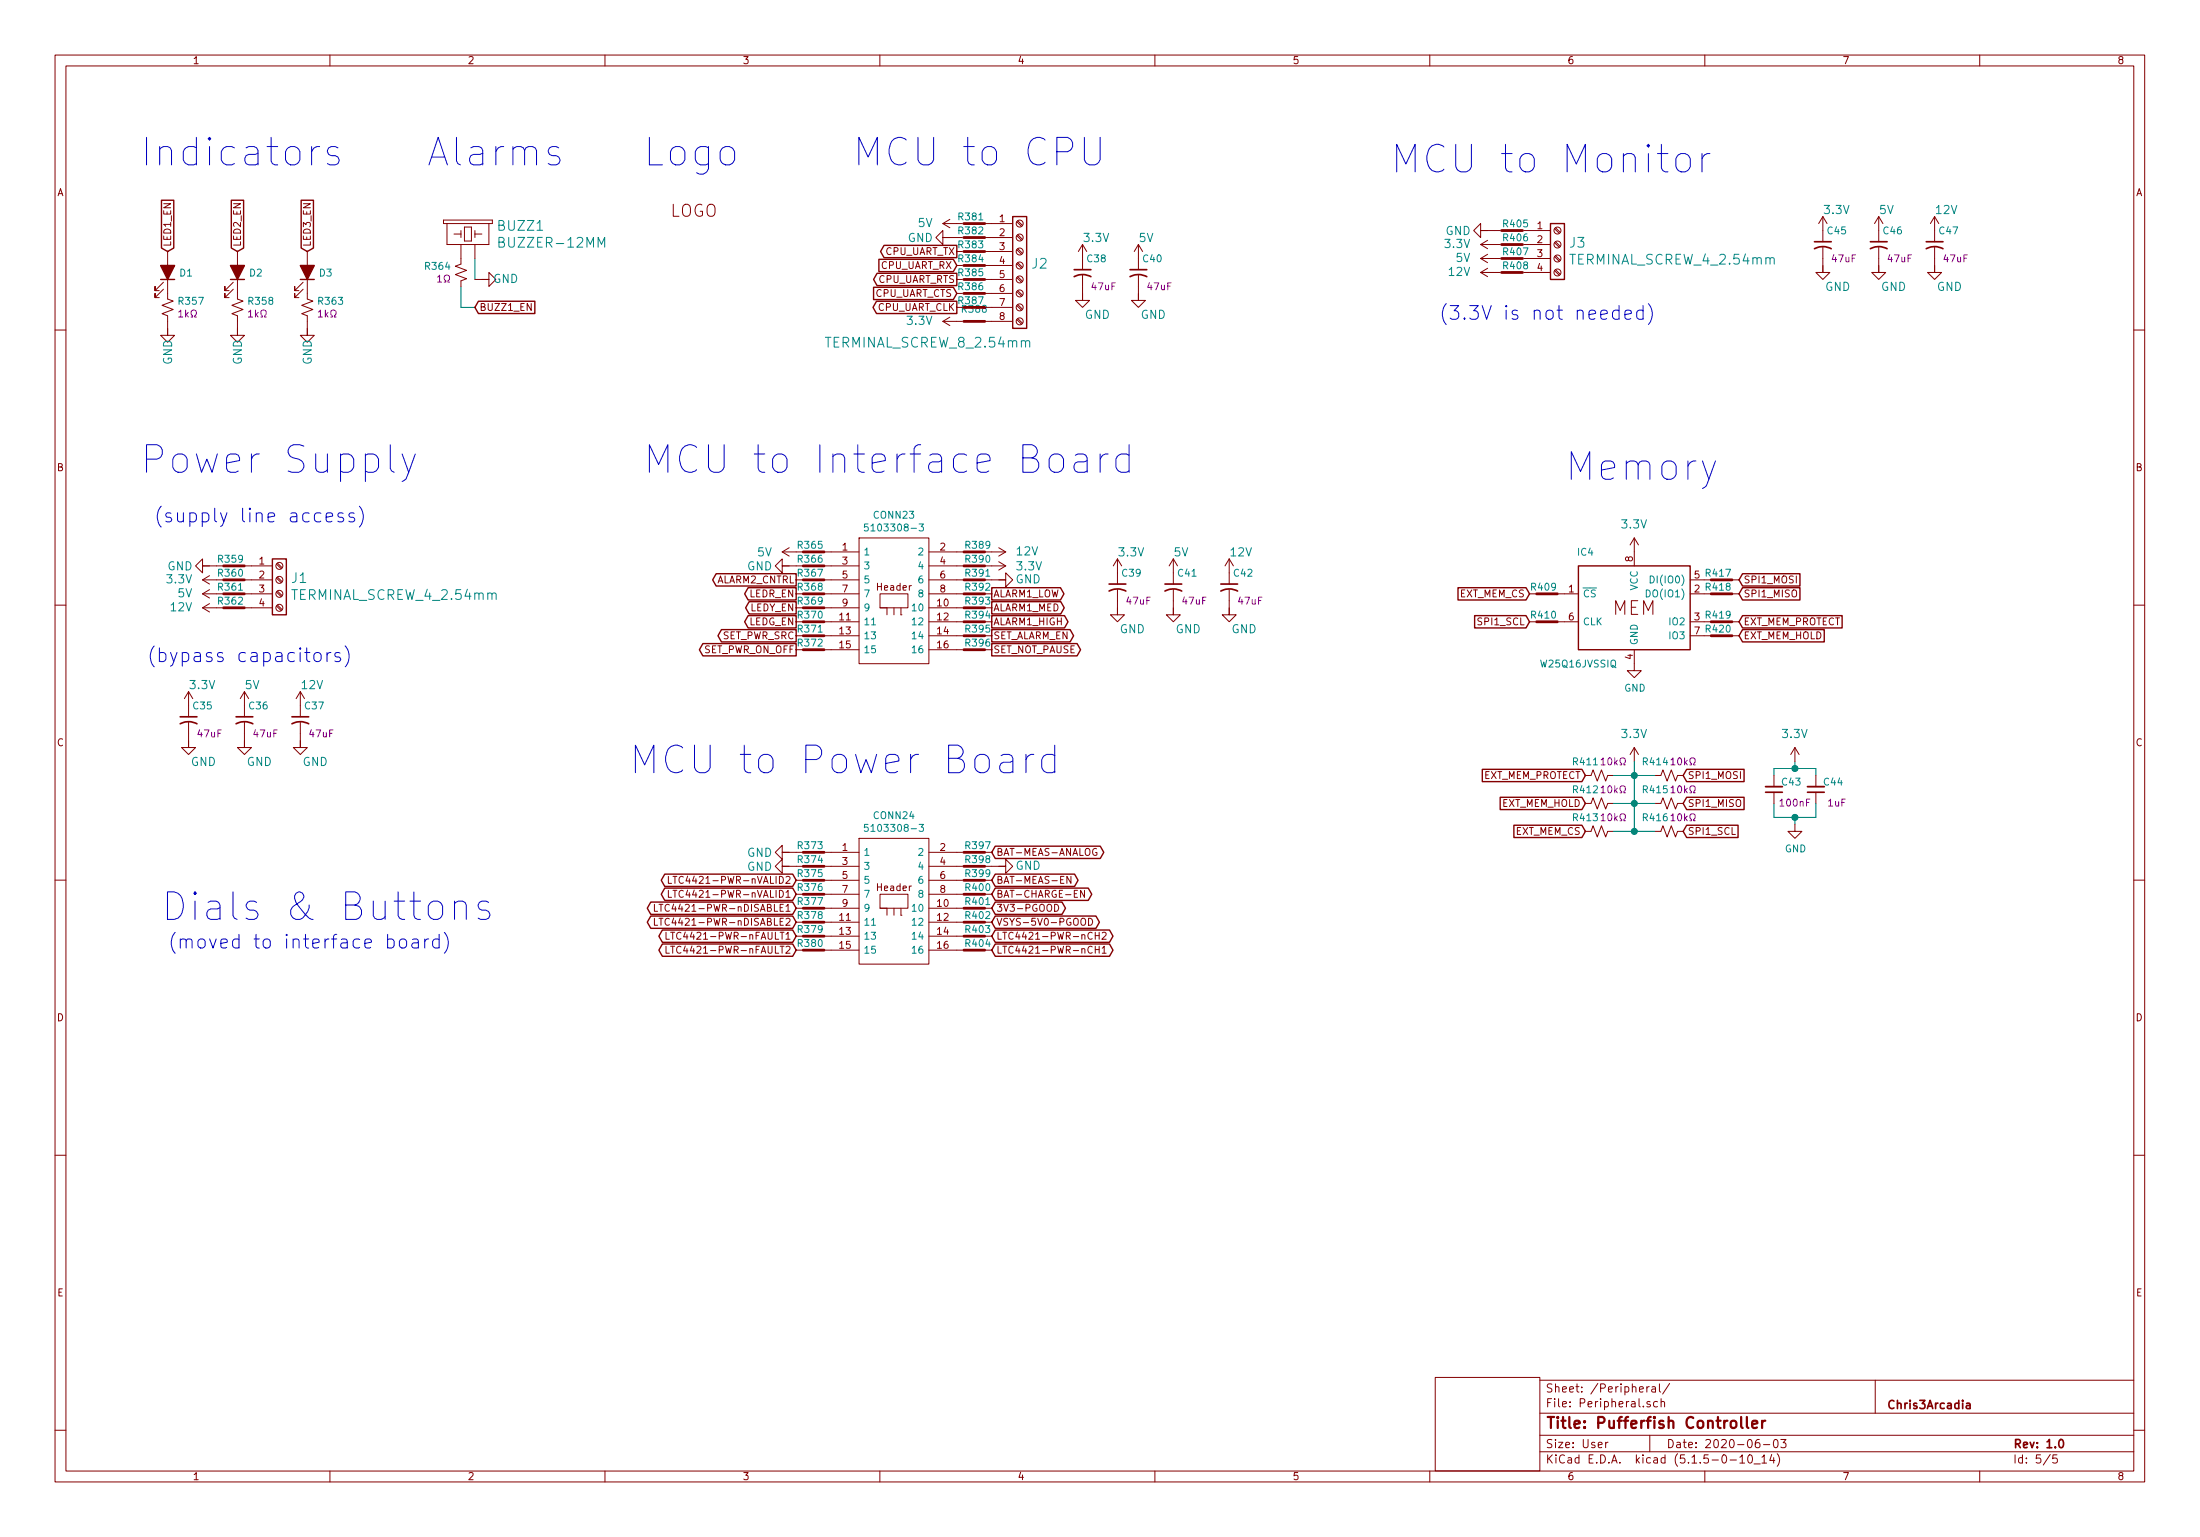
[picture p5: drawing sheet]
<svg xmlns="http://www.w3.org/2000/svg" width="400mm" height="279mm" viewBox="0 0 400 279" stroke-linecap="round" stroke-linejoin="round" font-family="sans-serif">
<g fill="none" stroke="#840000" stroke-width=".18">
<path d="M10 10h380v259.4h-380zM12 12h376v255.4h-376zM60 10v2M110 10v2M160 10v2M210 10v2M260 10v2M310 10v2M360 10v2M172.7 39.9l-1.3 .7M331.5 39.4v4.5M331.5 39.4l-.8 1.2"/>
<path d="M331.5 39.4l.7 1.2M341.6 39.4v4.5M341.6 39.4l-.7 1.2M341.6 39.4l.8 1.2M351.8 39.4v4.5M351.8 39.4l-.8 1.2M351.8 39.4l.8 1.2M10 60h2M29.7 52.6l-1.5 1.5v-.8v.8h.8M29.7 51.3l-1.5 1.5v-.7v.7h.8M30.5 45.7v8.7l1 .3-2 .8 2 .8-2 .7 1 .4v3.6h-1.3l1.3 1.2 1.2-1.2h-1.2v-1.3M42.4 52.6l-1.5 1.5v-.8v.8h.8"/>
<path d="M42.4 51.3l-1.5 1.5v-.7v.7h.8M43.2 45.7v8.7l1 .3-2 .8 2 .8-2 .7 1 .4v3.6h-1.3l1.3 1.2 1.2-1.2h-1.2v-1.3M55.1 52.6l-1.5 1.5v-.8v.8h.8M55.1 51.3l-1.5 1.5v-.7v.7h.8M55.9 45.7v8.7l1 .3-2 .8 2 .8-2 .7 1 .4v3.6h-1.3l1.3 1.2 1.2-1.2h-1.2v-1.3M80.6 40h8.9v.6h-8.9zM81.3 40.6v3.9h7.6v-3.9M82.5 42.5h1.3M83.8 44.5v3.5l-1 .4 2 .7-2 .8 2 .8-1 .4v1M83.8 41.9v1.3M84.5 41.3h1.2v2.5h-1.2zM86.4 50.8h2.5v1.3l1.3-1.3-1.3-1.3v1.3h-1.3"/>
<path d="M86.4 42.5h1.2M86.4 41.9v1.3M86.4 44.5v2.5M171.4 58.4h3.6M171.4 40.6h2.6M171.4 40.6l1.3 .8M171.4 58.4l1.3 .8M172.7 43.2h-1.3v1.3l-1.2-1.3 1.2-1.3v1.3h2.6M172.7 57.7l-1.3 .7M179.3 58.4h4.8M179.3 43.2h4.8M179.3 40.6h4.8"/>
<path d="M179.3 50.8h4.8M179.3 45.7h4.8M179.3 48.3h4.8M179.3 53.3h4.8M179.3 55.9h4.8M184.9 58.1l.9 .8M184.9 55.5l.9 .9M184.9 53l.9 .8M184.9 50.5l.9 .8M184.9 47.9l.9 .9M184.9 45.4l.9 .8M184.9 42.8l.9 .9"/>
<path d="M184.9 40.3l.9 .8M185.1 57.9l.8 .9M185.1 55.4l.8 .8M185.1 52.8l.8 .9M185.1 50.3l.8 .8M185.1 47.8l.8 .8M185.1 45.2l.8 .9M185.1 42.7l.8 .8M185.1 40.1l.8 .9M196.8 50v4.6h-1.2l1.2 1.3 1.3-1.3h-1.3v-1.3M196.8 44.5v4.5M196.8 44.5l-.7 1.2"/>
<path d="M196.8 44.5l.8 1.2M207 50v4.6h-1.3l1.3 1.3 1.3-1.3h-1.3v-1.3M207 44.5v4.5M207 44.5l-.8 1.2M207 44.5l.8 1.2M269.2 44.5h3.6M269.2 47h3.6M269.2 49.5h3.6M269.2 47l1.3 .8M269.2 44.5l1.3 .7M269.2 49.5l1.3 .8M270.5 41.9h-1.3v1.3l-1.2-1.3 1.2-1.3v1.3h3.6"/>
<path d="M270.5 46.2l-1.3 .8M270.5 43.7l-1.3 .8M270.5 48.8l-1.3 .7M278.1 41.9h3.8M278.1 44.5h3.8M278.1 47h3.8M278.1 49.5h3.8M282.7 49.2l.8 .8M282.7 46.7l.8 .8M282.7 44.1l.8 .9M282.7 41.6l.8 .8M282.9 49l.8 .9"/>
<path d="M282.9 46.5l.8 .8M282.9 43.9l.8 .9M282.9 41.4l.8 .8M331.5 45v4.5h-1.3l1.3 1.3 1.2-1.3h-1.2v-1.2M341.6 45v4.5h-1.2l1.2 1.3 1.3-1.3h-1.3v-1.2M351.8 45v4.5h-1.3l1.3 1.3 1.3-1.3h-1.3v-1.2M388 60h2M143.5 99.6l-1.3 .7M156.2 97.8h12.7v22.9h-12.7zM181.6 99.6l1.3 .7M297.2 97.8v5.1M297.2 97.8l-.8 1.3"/>
<path d="M297.2 97.8l.7 1.3M10 110h2M36.8 108h2.6M36.8 105.4h2.6M36.8 110.5l1.3 .8M36.8 110.5h2.6M36.8 108l1.3 .7M36.8 105.4l1.3 .8M38.1 102.9h-1.3v1.2l-1.2-1.2 1.2-1.3v1.3h2.6M38.1 109.7l-1.3 .8M38.1 107.2l-1.3 .8M38.1 104.6l-1.3 .8"/>
<path d="M44.7 108h4.8M44.7 105.4h4.8M44.7 110.5h4.8M44.7 102.9h4.8M50.3 110.2l.8 .8M50.3 107.6l.8 .9M50.3 105.1l.8 .8M50.3 102.5l.8 .9M50.4 110l.9 .8M50.4 107.4l.9 .9M50.4 104.9l.9 .8M50.4 102.4l.9 .8"/>
<path d="M142.2 100.3h2.6M142.2 100.3l1.3 .8M143.5 102.9h-1.3v1.2l-1.2-1.2 1.2-1.3v1.3h2.6M150.1 108h6.1M150.1 113h6.1M150.1 105.4h6.1M150.1 115.6h6.1M150.1 110.5h6.1M150.1 102.9h6.1M150.1 100.3h6.1M150.1 118.1h6.1M160 108h5.1v2.5h-5.1z"/>
<path d="M160 110.5h1.3v1.3M162.6 110.5v1.3M163.8 111.8h.1M163.8 110.5v1.3M168.9 108h6.1M168.9 113h6.1M168.9 105.4h6.1M168.9 115.6h6.1M168.9 110.5h6.1M168.9 102.9h6.1M168.9 100.3h6.1M168.9 118.1h6.1"/>
<path d="M179.3 105.4h3.6v1.3l1.2-1.3-1.2-1.3v1.3h-1.3M180.3 102.9h2.6M180.3 100.3h2.6M181.6 102.1l1.3 .8M182.9 102.9l-1.3 .7M182.9 100.3l-1.3 .8M203.2 107.2v4.6h-1.3l1.3 1.2 1.3-1.2h-1.3v-1.3M203.2 101.6v4.6M203.2 101.6l-.8 1.3M203.2 101.6l.8 1.3M213.4 107.2v4.6h-1.3l1.3 1.2 1.2-1.2h-1.2v-1.3M213.4 101.6v4.6"/>
<path d="M213.4 101.6l-.8 1.3M213.4 101.6l.7 1.3M223.5 107.2v4.6h-1.3l1.3 1.2 1.3-1.2h-1.3v-1.3M223.5 101.6v4.6M223.5 101.6l-.7 1.3M223.5 101.6l.8 1.3M283.5 108h3.5M283.5 113h3.5M297.2 118.1v3.8h1.2l-1.2 1.3-1.3-1.3h1.3M307.3 108h2.6M307.3 113h2.6M307.3 105.4h2.6"/>
<path d="M307.3 115.6h2.6M315.2 108h1M315.2 113h1M315.2 105.4h1M315.2 115.6h1M388 110h2M34.3 131.3v4.6h-1.3l1.3 1.3 1.3-1.3h-1.3v-1.3M34.3 125.7l-.8 1.3M34.3 125.7l.8 1.3M34.3 125.7v4.6M44.4 131.3v4.6h-1.2l1.2 1.3 1.3-1.3h-1.3v-1.3M44.4 125.7l-.7 1.3"/>
<path d="M44.4 125.7l.8 1.3M44.4 125.7v4.6M54.6 131.3v4.6h-1.3l1.3 1.3 1.3-1.3h-1.3v-1.3M54.6 125.7l-.8 1.3M54.6 125.7l.8 1.3M54.6 125.7v4.6M297.2 135.9v2.5M297.2 135.9l-.8 1.3M297.2 135.9l.7 1.3M326.4 135.9l-.8 1.3M326.4 135.9l.8 1.3M326.4 135.9v2.5"/>
<path d="M10 160h2M121.5 159.3v1.3h.6M122.4 159.3h.7M122.7 159.3v1.3M143.5 154.9h-1.3v1.3l-1.2-1.3 1.2-1.2v1.2h2.6M143.5 157.5h-1.3v1.3l-1.2-1.3 1.2-1.3v1.3h2.6M150.1 157.5h6.1M150.1 154.9h6.1M156.2 152.4h12.7v22.9h-12.7zM168.9 157.5h6.1M168.9 154.9h6.1M180.3 157.5h2.6v1.3l1.2-1.3-1.2-1.3v1.3h-1.3"/>
<path d="M194.7 159.3v1.3l-.7-1.3v1.3M199.4 154.3a.59 .59 0 0 0-.7 .6 .59 .59 0 0 0 .7 .5l.1-.4h-.3M288.3 151.1h1l.4-1 .7 2 .8-2 .8 2 .4-1h1M288.3 146.1h1l.4-1.1 .7 2.1 .8-2.1 .8 2.1 .4-1h1M288.3 141h1l.4-1 .7 2 .8-2 .8 2 .4-1h1M301 141h1l.4-1 .7 2 .8-2 .8 2 .4-1h1M301 146.1h1l.4-1.1 .7 2.1 .8-2.1 .8 2.1 .4-1h1M301 151.1h1l.4-1 .7 2 .8-2 .8 2 .4-1h1M322.6 141v2M322.6 144v2.1M326.4 149.9v1.2h1.3l-1.3 1.3-1.3-1.3h1.3M330.2 141v2"/>
<path d="M330.2 144v2.1M388 160h2M119 164.4v1.3h.6M119 166.9v1.3h.6M119.8 164.4h.7M119.8 166.9h.7M120.2 164.4v1.3M120.2 166.9v1.3M121.1 169.5v1.2h.6M121.1 172v1.3h.6M121.5 161.8v1.3h.6M121.7 164.5a.6 .6 0 0 0-.8 .4 .6 .6 0 0 0 .6 .8l.2-.2"/>
<path d="M121.7 167.1a.6 .6 0 0 0-.8 .4 .6 .6 0 0 0 .6 .7l.2-.1M121.9 169.5h.8M121.9 172h.8M122.3 169.5v1.2M122.3 172v1.3M122.4 161.8h.7M122.7 161.8v1.3M150.1 165.1h6.1M150.1 167.6h6.1M150.1 170.2h6.1M150.1 172.7h6.1M150.1 160h6.1"/>
<path d="M150.1 162.6h6.1M160 162.6h5.1v2.5h-5.1zM160 165.1h1.3v1.3M162.6 165.1v1.3M163.8 166.4h.1M163.8 165.1v1.3M168.9 165.1h6.1M168.9 167.6h6.1M168.9 170.2h6.1M168.9 172.7h6.1M168.9 160h6.1M168.9 162.6h6.1"/>
<path d="M179.3 165.1h1M191.8 164.4a.64 .64 0 0 1 .7 .6 .64 .64 0 0 1-.7 .7zM196.7 167l.1-.1a.47 .47 0 0 1 .6 .5l-.1 .6-.2 .2-.4-.1a.93 .93 0 0 1 0-1.1zM197.2 161.8v1.3l-.7-1.3v1.3M197.9 166.9a.64 .64 0 0 1 .8 .7 .64 .64 0 0 1-.8 .6zM198.6 172.1a.6 .6 0 0 0-.8 .5 .6 .6 0 0 0 .6 .7l.2-.1M199.2 169.5v1.2M199.2 172v1.3M199.2 172.6h.7M199.2 170.1h.7M199.9 169.5v1.2M199.9 172v1.3"/>
<path d="M200.4 172.4l.4-.4v1.3M200.4 169.6l.5-.1 .2 .3v.2l-.7 .7h.7M200.4 173.3h.7M10 210h2M388 210h2M10 260h2M261 250.4h19v17h-19zM280 256.9h108M280 250.9h108M299.5 252.1v1M299.9 252.1l-.4 .2M300.1 254.8a.37 .37 0 0 0-.6 .2v.2l.6 .1v.2l-.2 .3-.4-.1"/>
<path d="M300.4 252.1h.6v1M301 252.4l-.4 .1-.3 .2 .3 .4 .4-.1M301.4 254.8h-.4l-.3 .2 .1 .6 .2 .2 .4-.1M301.8 251.6v1.3l.2 .2M302.1 254.9v-.1a.37 .37 0 0 1 .6 .2v.8M302.1 254.3v1.5M303.6 251.5l-1.3 1.9M341 250.9v6M388 260h2M60 267.4v2M110 267.4v2M160 267.4v2"/>
<path d="M210 267.4v2M260 267.4v2M280 263.9h108M280 260.9h108M292 262.2v1M292.4 262.2l-.4 .3M300 260.9v3M310 267.4v2M314.6 265.4h1.1M316.4 264.9l.4-.4v1.5M316.4 266h.8M318 264.6l.3-.1a.94 .94 0 0 1 0 1.5 .79 .79 0 0 1-.3-1.4z"/>
<path d="M318.9 266.1h1.2M319.9 261.7a.62 .62 0 0 0-.7 .6l.1 .7 .2 .2 .5-.2v-.5l-.1-.2h-.4l-.3 .2M320.4 264.9l.4-.4v1.5M320.4 266h.8M320.7 262.6h1.1M322.2 264.4l-.4 1.1h.9M322.5 265v1M322.6 261.8l.4-.1a.94 .94 0 0 1 0 1.5 .82 .82 0 0 1-.4-1.4zM323.2 264.3a1.71 1.71 0 0 1 0 2.2M323.8 261.7h1l-.5 .6 .4 .1v.6l-.2 .2-.7-.2M360 267.4v2M372.8 264.4l-1.2 1.9"/>
<path d="M374 264.5h-.7v.7l.2-.2 .5 .1 .1 .2-.1 .5-.2 .2-.5-.2"/>
<circle cx="185.4" cy="58.4" r=".63"/>
<circle cx="185.4" cy="53.3" r=".63"/>
<circle cx="185.4" cy="43.2" r=".63"/>
<circle cx="185.4" cy="55.9" r=".63"/>
<circle cx="185.4" cy="50.8" r=".63"/>
<circle cx="185.4" cy="40.6" r=".63"/>
<circle cx="185.4" cy="45.7" r=".63"/>
<circle cx="185.4" cy="48.3" r=".63"/>
<circle cx="283.2" cy="49.5" r=".63"/>
<circle cx="283.2" cy="47" r=".63"/>
<circle cx="283.2" cy="41.9" r=".63"/>
<circle cx="283.2" cy="44.4" r=".63"/>
<circle cx="50.8" cy="110.5" r=".63"/>
<circle cx="50.8" cy="107.9" r=".63"/>
<circle cx="50.8" cy="102.9" r=".63"/>
<circle cx="50.8" cy="105.4" r=".63"/>
</g>
<g fill="none" stroke="#840000" stroke-width=".3">
<path d="M195.3 50.3a3.2 3.2 0 0 1 3.1 0M195.3 49h3.1M205.5 50.3a3.2 3.2 0 0 1 3 0M205.5 49h3M329.9 45.2a3.2 3.2 0 0 1 3.1 0M329.9 43.9h3.1M340.1 45.2a3.2 3.2 0 0 1 3.1 0M340.1 43.9h3.1M350.3 45.2a3.2 3.2 0 0 1 3 0M350.3 43.9h3M201.7 107.4a3.2 3.2 0 0 1 3 0M201.7 106.2h3"/>
<path d="M211.8 107.4a3.2 3.2 0 0 1 3.1 0M211.8 106.2h3.1M222 107.4a3.2 3.2 0 0 1 3 0M222 106.2h3M32.8 131.6a3.2 3.2 0 0 1 3 0M32.8 130.3h3M42.9 131.6a3.2 3.2 0 0 1 3.1 0M42.9 130.3h3.1M53.1 131.6a3.2 3.2 0 0 1 3 0M53.1 130.3h3M321.1 144h3M328.7 144h3"/>
<path d="M357.6 255.1h.6v1M358.2 255.4l-.5 .1a.29 .29 0 0 0-.2 .3 .29 .29 0 0 0 .2 .3l.5-.1M374.5 261.8l.2-.1a.81 .81 0 0 1 .6 .6 .81 .81 0 0 1-.3 .8l-.1 .1a.79 .79 0 0 1-.4-1.4z"/>
</g>
<path d="M316.6 257.6v1.7l.3 .3M317.7 257.6v1.7l.2 .3M318.6 258.9l1-.2-.1-.4h-.6l-.3 .2 .1 1 .2 .1 .6-.1M320.4 258.3v1.3M321 258.3a.49 .49 0 0 0-.6 .3" fill="none" stroke="#840000" stroke-width=".41"/>
<g fill="none" stroke="#840000" stroke-width=".25">
<path d="M29.4 36.4h2.2v8.7l-1.1 .6-1.1-.6zM42.1 36.4h2.2v8.7l-1.1 .6-1.1-.6zM54.8 36.4h2.2v8.7l-1.1 .6-1.1-.6zM184.1 39.4h2.6v20.3h-2.6zM29.2 50.8h2.5M41.9 50.8h2.5M54.6 50.8h2.5M87 54.8h10.3v2.2h-10.3l-.6-1.1zM158.9 52.2h14.5l.6 1.1-.6 1.2h-14.5zM159.4 54.8h14.6v2.2h-14.6l-.7-1.1zM159.5 49.7h14.5v2.2h-14.5l-.6-1.1zM159.8 47.1h13.6l.6 1.2-.6 1.1h-13.6z"/>
<path d="M160.8 44.6h13.2v2.2h-13.2l-.7-1.1zM281.9 40.6h2.6v10.2h-2.6zM49.5 101.6h2.6v10.2h-2.6zM127.8 117h17v2.2h-17l-.6-1.1zM130.2 104.3h14.6v2.2h-14.6l-.6-1.1zM131.2 114.5h13.6v2.2h-13.6l-.6-1.1zM136 111.9h8.8v2.2h-8.8l-.6-1.1zM136 106.8h8.8v2.3h-8.8l-.6-1.1zM136.2 109.4h8.6v2.2h-8.6l-.6-1.1zM180.3 109.4h12.6l.6 1.1-.6 1.1h-12.6zM180.3 106.8h12.5l.7 1.2-.7 1.1h-12.5zM180.3 117h15.6l.6 1.1-.6 1.1h-15.6z"/>
<path d="M180.3 111.9h13.3l.6 1.1-.6 1.1h-13.3zM180.3 114.5h14.3l.6 1.1-.6 1.1h-14.3zM265.1 106.8h12.4l.6 1.2-.6 1.1h-12.4zM268.1 111.9h9.4l.6 1.1-.6 1.1h-9.4zM287 102.9h20.3v15.2h-20.3zM316.9 104.3h10.4v2.2h-10.4l-.7-1.1zM316.9 106.8h10.4v2.3h-10.4l-.7-1.1zM316.9 114.5h14.8v2.2h-14.8l-.7-1.1zM316.9 111.9h18.1v2.2h-18.1l-.7-1.1zM269.5 139.9h18.2l.6 1.1-.6 1.1h-18.2zM306.7 139.9h10.4v2.2h-10.4l-.6-1.1zM120.9 158.9h23.2l.7 1.1-.7 1.1h-23.2l-.7-1.1z"/>
<path d="M181 153.8h19.1l.6 1.1-.6 1.2h-19.1l-.7-1.2zM181 158.9h14.4l.6 1.1-.6 1.1h-14.4l-.7-1.1zM272.8 144.9h14.9l.6 1.2-.6 1.1h-14.9zM275.3 150h12.4l.6 1.1-.6 1.1h-12.4zM306.7 144.9h10.4v2.3h-10.4l-.6-1.1zM306.7 150h9.4v2.2h-9.4l-.6-1.1zM118.3 164h25.8l.7 1.1-.7 1.1h-25.8l-.6-1.1zM118.3 166.5h25.8l.7 1.1-.7 1.2h-25.8l-.6-1.2zM120.4 169.1h23.7l.7 1.1-.7 1.1h-23.7l-.6-1.1zM120.4 171.6h23.7l.7 1.1-.7 1.1h-23.7l-.6-1.1zM120.9 161.4h23.2l.7 1.2-.7 1.1h-23.2l-.7-1.1zM181 161.4h16.9l.6 1.2-.6 1.1h-16.9l-.7-1.1z"/>
<path d="M181 171.6h20.8l.6 1.1-.6 1.1h-20.8l-.7-1.1zM181 164h12.1l.7 1.1-.7 1.1h-12.1l-.7-1.1zM181 169.1h20.8l.6 1.1-.6 1.1h-20.8l-.7-1.1zM181 166.5h18.3l.6 1.1-.6 1.2h-18.3l-.7-1.2z"/>
</g>
<path d="M90.7 44h.6l.3-.2v-.5l-.3-.1h-.6v1.7h.7a.47 .47 0 0 0 .4-.5 .47 .47 0 0 0-.5-.4M108.8 44.9v-1.7l.6 1.2 .6-1.2v1.7M157.8 95.3h-.6v.6l.2-.2 .4 .2v.5l-.1 .1-.5-.1M167.1 95.3h.8l-.4 .4 .4 .2-.1 .6h-.5l-.2-.1M299.4 107.2a.64 .64 0 0 1 .7 .7 .64 .64 0 0 1-.7 .6zM300.1 104.7a.64 .64 0 0 1 .7 .6 .64 .64 0 0 1-.7 .7zM157.8 149.9h-.6v.6l.2-.2 .4 .2v.5l-.1 .1-.5-.1M167.1 149.9h.8l-.4 .4 .4 .2-.1 .6h-.5l-.2-.1" fill="none" stroke="#008484" stroke-width=".18"/>
<g fill="none" stroke="#840000" stroke-width=".51">
<path d="M175.3 58.4h3.8M175.3 43.2h3.8M175.3 40.6h3.8M175.3 45.7h3.8M175.3 48.3h3.8M175.3 50.8h3.8M175.3 53.3h3.8M175.3 55.9h3.8M273 49.5h3.9M273 47h3.9M273 44.5h3.9M273 41.9h3.9"/>
<path d="M40.6 102.9h3.8M40.6 110.5h3.8M40.6 108h3.8M40.6 105.4h3.8M146 102.9h3.9M146 100.3h3.9M146 110.5h3.9M146 108h3.9M146 105.4h3.9M146 118.1h3.9M146 115.6h3.9M146 113h3.9"/>
<path d="M175.3 102.9h3.8M175.3 100.3h3.8M175.3 110.5h3.8M175.3 108h3.8M175.3 105.4h3.8M175.3 118.1h3.8M175.3 115.6h3.8M175.3 113h3.8M279.4 108h3.8M279.4 113h3.8M311.1 108h3.9M311.1 105.4h3.9"/>
<path d="M311.1 115.6h3.9M311.1 113h3.9M146 157.5h3.9M146 154.9h3.9M175.3 157.5h3.8M175.3 154.9h3.8M146 172.7h3.9M146 170.2h3.9M146 167.6h3.9M146 165.1h3.9M146 162.6h3.9M146 160h3.9"/>
<path d="M175.3 172.7h3.8M175.3 170.2h3.8M175.3 167.6h3.8M175.3 165.1h3.8M175.3 162.6h3.8M175.3 160h3.8"/>
</g>
<g fill="none" stroke="#840084" stroke-width=".18">
<path d="M32.5 56.7l.4-.3v1.2M32.5 57.6h.7M34.7 57.6h.3v-.2a.54 .54 0 0 1-.2-.7 .54 .54 0 0 1 .7-.3 .57 .57 0 0 1-.1 1v.2h.3M45.2 56.7l.4-.3v1.2M45.2 57.6h.7M47.4 57.6h.3v-.2a.54 .54 0 0 1-.2-.7 .54 .54 0 0 1 .7-.3 .57 .57 0 0 1-.1 1v.2h.3M57.9 56.7l.4-.3v1.2M57.9 57.6h.7M60.1 57.6h.3v-.2a.54 .54 0 0 1-.2-.7 .54 .54 0 0 1 .7-.3 .57 .57 0 0 1-.1 1v.2h.3M79.6 50.4l.3-.4v1.3M79.6 51.3h.7M80.8 51.3h.3v-.2a.55 .55 0 0 1-.3-.9 .55 .55 0 0 1 .9 0v.2a.53 .53 0 0 1-.3 .7v.2h.3"/>
<path d="M291.2 138.1l.3-.3v1.2M291.2 139h.7M294.6 139h.3v-.2a.55 .55 0 0 1-.3-.8 .55 .55 0 0 1 .9-.1l.1 .2a.55 .55 0 0 1-.3 .7v.2h.3M303.9 138.1l.3-.3v1.2M303.9 139h.7M307.3 139h.3v-.2a.55 .55 0 0 1-.3-.8 .55 .55 0 0 1 .9-.1l.1 .2a.55 .55 0 0 1-.3 .7v.2h.3M291.2 148.3l.3-.4v1.3M291.2 143.2l.3-.4v1.3M291.2 144.1h.7M291.2 149.2h.7M294.6 149.2h.3v-.2a.55 .55 0 0 1-.3-.9 .55 .55 0 0 1 .9 0l.1 .2a.55 .55 0 0 1-.3 .7v.2h.3M294.6 144.1h.3v-.2a.55 .55 0 0 1-.3-.8 .55 .55 0 0 1 .9-.1l.1 .2a.55 .55 0 0 1-.3 .7v.2h.3"/>
<path d="M303.9 143.2l.3-.4v1.3M303.9 148.3l.3-.4v1.3M303.9 144.1h.7M303.9 149.2h.7M307.3 144.1h.3v-.2a.55 .55 0 0 1-.3-.8 .55 .55 0 0 1 .9-.1l.1 .2a.55 .55 0 0 1-.3 .7v.2h.3M307.3 149.2h.3v-.2a.55 .55 0 0 1-.3-.9 .55 .55 0 0 1 .9 0l.1 .2a.55 .55 0 0 1-.3 .7v.2h.3"/>
</g>
<path d="M321.1 143h3M328.7 143h3" fill="none" stroke="#840000" stroke-width=".33"/>
<g fill="#840000" stroke="#840000" stroke-width=".25">
<path d="M29.2 48.3h2.5l-1.2 2.5z"/>
<path d="M41.9 48.3h2.5l-1.2 2.5z"/>
<path d="M54.6 48.3h2.5l-1.2 2.5z"/>
</g>
<path d="M83.8 52.1v3.8h2.6M86.4 47v3.8M297.2 138.4v12.7M326.4 138.4v1.3M293.4 141h7.6M293.4 146.1h7.6M293.4 151.1h7.6M322.6 141v-1.3h7.6v1.3M322.6 146.1v2.5h7.6v-2.5M326.4 148.6v1.3" fill="none" stroke="#008400" stroke-width=".18"/>
<g fill="none" stroke="#0000c2" stroke-width=".18">
<path d="M58.1 26.6a1.28 1.28 0 0 0-1.4 1M61.4 26.9l-.4-.3h-.8l-.4 .3-.3 .5 .3 .7 .4 .2h.8l.4 .2 .3 .5-.3 .7-.4 .3h-1l-.5-.3M101.6 26.9l-.5-.3h-.7l-.5 .3-.2 .5 .2 .7 .5 .2h.7l.5 .2 .2 .5-.2 .7-.5 .3h-.9l-.5-.3M197.2 25v4l.5 .7 .4 .3h1l.5-.3 .5-.7v-4M305.2 28.1a1.39 1.39 0 0 1 2.2 .8v1.4a1.36 1.36 0 0 1-1.3 1 1.36 1.36 0 0 1-1.4-1v-1.4zM309.5 27.9v3.3M310.9 27.9a1.27 1.27 0 0 0-1.4 1M294.4 56.5a.79 .79 0 0 0-1.2 .3v.8l.1 .2a.79 .79 0 0 0 1.1 .1M294.4 55.5v2.5M295.5 57.2l1.1-.2-.1-.5-.7-.1-.2 .1-.1 .2 .1 1.2 .2 .1 .7-.1M298.8 56.5a.82 .82 0 0 0-1.1 .1l-.1 .2 .1 1 .4 .2 .7-.1M298.8 55.5v2.5"/>
<path d="M299.7 55.2a2.84 2.84 0 0 1 0 3.8M59.3 94l1.2-.2-.1-.5-.7-.1-.3 .1-.1 .3 .1 1.1 .3 .2 .7-.2M62.4 93.3l-.6-.1-.3 .1-.1 .3 .1 .3 .9 .3 .1 .2-.1 .3-.2 .2-.8-.2M64.4 93.3l-.6-.1-.4 .4 .2 .3 .8 .3 .1 .2-.1 .3-.2 .2-.8-.2M65.4 92a2.84 2.84 0 0 1 0 3.8M71 80.8v4.3l.2 .5 .5 .3M73.1 82.5l1.2 3.4M75.5 82.5l-1.7 4.5-.7 .5M191.2 82.8a1.39 1.39 0 0 1 2.2 .7v1.4a1.36 1.36 0 0 1-1.3 1 1.36 1.36 0 0 1-1.3-1v-1.4zM195.5 82.8l.5-.3h1l.4 .3 .3 .4v2.7M197.7 83.7l-.5 .2h-1.2a.98 .98 0 0 0-.7 1 .98 .98 0 0 0 .7 1h1.2l.5-.3M200.1 82.5v3.4"/>
<path d="M201.5 82.5a1.28 1.28 0 0 0-1.4 1M205.3 82.8a1.61 1.61 0 0 0-2.2 .2l-.2 .5v1.4l.2 .5a1.61 1.61 0 0 0 2.2 .2M205.3 80.8v5.1M57.2 118.8a.69 .69 0 0 1 1.2 .3v.7a.68 .68 0 0 1-.7 .5 .68 .68 0 0 1-.6-.5v-.7zM59.5 118.6v1.7M60.2 118.6a.59 .59 0 0 0-.7 .5M61.8 118.7l-.6-.1-.2 .1-.1 .3 .1 .3 .8 .3 .2 .2-.2 .3-.2 .2-.7-.2M62.8 117.4a2.84 2.84 0 0 1 0 3.8M182 137.4l.5-.3h1l.4 .3 .3 .4v2.7M184.2 138.3l-.5 .3h-1.2a.98 .98 0 0 0-.7 .9 .98 .98 0 0 0 .7 1h1.2l.5-.3M186.6 137.1v3.4M188 137.1a1.27 1.27 0 0 0-1.4 1"/>
<path d="M191.8 137.4l-.5-.3h-.9l-.5 .3-.5 .7v1.4l.5 .7 .5 .3h.9l.5-.3M191.8 135.5v5M72.7 170.9a.69 .69 0 0 1 1.2 .2v.8a.68 .68 0 0 1-.6 .5 .68 .68 0 0 1-.7-.5v-.8zM75 170.8l.2-.1 .7 .1 .2 .2v1.3M76.1 171.3l-.9 .1a.48 .48 0 0 0-.3 .5 .48 .48 0 0 0 .3 .4l.9-.1M77.2 170.7v1.6M78 170.7a.63 .63 0 0 0-.8 .4M78.4 164a1.36 1.36 0 0 1 2.1 .7v1.5a1.36 1.36 0 0 1-1.3 1 1.36 1.36 0 0 1-1.3-1v-1.5zM79.9 170.8a.82 .82 0 0 0-1.1 .1l-.1 .2v.8l.1 .2 .3 .2 .8-.1M79.9 169.8v2.5M80.8 169.5a2.84 2.84 0 0 1 0 3.8M82.7 164.3a1.36 1.36 0 0 1 1.9-.3l.2 .5v2.6"/>
<path d="M82.7 163.8v3.3M88.8 164l-.4-.2h-.7l-.5 .2-.3 .5 .3 .7 .5 .3h.7l.4 .2 .3 .5-.3 .7-.4 .2h-1l-.5-.2"/>
</g>
<g fill="#008400" stroke="#008400" stroke-width=".25">
<circle cx="326.4" cy="148.6" r=".51"/>
<circle cx="297.2" cy="146.1" r=".51"/>
<circle cx="297.2" cy="151.1" r=".51"/>
<circle cx="297.2" cy="141" r=".51"/>
<circle cx="326.4" cy="139.7" r=".51"/>
</g>
<g font-size="7" fill="#0000c2">
<text x="25.4" y="30.2">Indicators</text>
<text x="77.5" y="30.2">Alarms</text>
<text x="116.8" y="30.2">Logo</text>
<text x="154.9" y="30.2">MCU to CPU</text>
<text x="252.7" y="31.5">MCU to Monitor</text>
<text x="25.4" y="86.1">Power Supply</text>
<text x="116.8" y="86.1">MCU to Interface Board</text>
<text x="284.5" y="87.4">Memory</text>
<text x="114.3" y="140.7">MCU to Power Board</text>
<text x="29.2" y="167.4">Dials &amp; Buttons</text>
</g>
<g font-size="3.5" fill="#0000c2">
<text x="261.6" y="58.2">(3.3V is not needed)</text>
<text x="27.9" y="95">(supply line access)</text>
<text x="26.7" y="120.4">(bypass capacitors)</text>
<text x="30.5" y="172.5">(moved to interface board)</text>
</g>
<text font-size="3.5" fill="#840000" x="293.1" y="111.8">MEM</text>
<text font-size="3" fill="#840000" x="121.7" y="39.4">LOGO</text>
<text font-size="2.8" fill="#840000" x="281" y="259.7">Title: Pufferfish Controller</text>
<g font-size="2.5" fill="#008484">
<text x="90.7" y="42">BUZZ1</text>
<text x="91.5" y="45">BUZZER-12MM</text>
<text x="285.5" y="45">J3</text>
<text x="187.7" y="48.8">J2</text>
<text x="285.8" y="48.1">TERMINAL_SCREW_4_2.54mm</text>
<text x="150.4" y="63.2">TERMINAL_SCREW_8_2.54mm</text>
<text x="53.1" y="106">J1</text>
<text x="53.4" y="109.1">TERMINAL_SCREW_4_2.54mm</text>
</g>
<g font-size="2.1" fill="#008484">
<text x="167" y="41.3">5V</text>
<text x="331.8" y="38.9">3.3V</text>
<text x="341.8" y="38.9">5V</text>
<text x="352.1" y="38.9">12V</text>
<text x="165" y="44">GND</text>
<text x="197.2" y="44">3.3V</text>
<text x="207.2" y="44">5V</text>
<text x="262.8" y="42.7">GND</text>
<text x="262.8" y="45.1">3.3V</text>
<text x="264.8" y="47.6">5V</text>
<text x="89.7" y="51.4">GND</text>
<text x="263.5" y="50.2">12V</text>
<text x="331.9" y="52.9">GND</text>
<text x="342" y="52.9">GND</text>
<text x="352.2" y="52.9">GND</text>
<text x="165" y="59.1">3.3V</text>
<text x="197.3" y="58">GND</text>
<text x="207.4" y="58">GND</text>
<text x="31.3" y="66.3" transform="rotate(-90 31.3 66.3)">GND</text>
<text x="44" y="66.3" transform="rotate(-90 44 66.3)">GND</text>
<text x="56.7" y="66.3" transform="rotate(-90 56.7 66.3)">GND</text>
<text x="137.8" y="101.1">5V</text>
<text x="184.9" y="101">12V</text>
<text x="203.6" y="101.1">3.3V</text>
<text x="213.5" y="101.1">5V</text>
<text x="223.8" y="101.1">12V</text>
<text x="295" y="96.1">3.3V</text>
<text x="30.4" y="103.7">GND</text>
<text x="30.4" y="106">3.3V</text>
<text x="135.8" y="103.7">GND</text>
<text x="184.7" y="106">GND</text>
<text x="185" y="103.7">3.3V</text>
<text x="31.1" y="111.1">12V</text>
<text x="32.4" y="108.6">5V</text>
<text x="203.6" y="115.1">GND</text>
<text x="213.8" y="115.1">GND</text>
<text x="223.9" y="115.1">GND</text>
<text x="34.6" y="125.3">3.3V</text>
<text x="44.6" y="125.3">5V</text>
<text x="54.9" y="125.3">12V</text>
<text x="295" y="134.2">3.3V</text>
<text x="324.2" y="134.2">3.3V</text>
<text x="34.7" y="139.2">GND</text>
<text x="44.9" y="139.2">GND</text>
<text x="55" y="139.2">GND</text>
<text x="135.8" y="155.8">GND</text>
<text x="135.8" y="158.3">GND</text>
<text x="184.7" y="158.1">GND</text>
</g>
<g font-size="2.1" fill="#840000">
<text x="281" y="255.8">File: Peripheral.sch</text>
<text x="281" y="253.1">Sheet: /Peripheral/</text>
<text x="343" y="256.1">Chris3Arcadia</text>
<text x="281" y="263.2">Size: User</text>
<text x="303" y="263.2">Date: 2020-06-03</text>
<text x="366" y="263.2">Rev: 1.0</text>
<text x="281" y="266">KiCad E.D.A. kicad (5.1.5-0-10_14)</text>
<text x="366" y="266">Id: 5/5</text>
</g>
<g font-size="1.8" fill="#840000">
<text x="35" y="11.6">1</text>
<text x="85" y="11.6">2</text>
<text x="135" y="11.6">3</text>
<text x="185" y="11.6">4</text>
<text x="235" y="11.6">5</text>
<text x="285" y="11.6">6</text>
<text x="335" y="11.6">7</text>
<text x="385" y="11.6">8</text>
<text x="10.4" y="35.6">A</text>
<text x="388.4" y="35.6">A</text>
<text x="181.8" y="40.4">1</text>
<text x="279.6" y="41.7">1</text>
<text x="31.1" y="44.9" transform="rotate(-90 31.1 44.9)">LED1_EN</text>
<text x="43.8" y="44.9" transform="rotate(-90 43.8 44.9)">LED2_EN</text>
<text x="56.5" y="44.9" transform="rotate(-90 56.5 44.9)">LED3_EN</text>
<text x="160.9" y="46.4">CPU_UART_TX</text>
<text x="181.8" y="42.9">2</text>
<text x="181.8" y="45.5">3</text>
<text x="279.6" y="44.2">2</text>
<text x="279.6" y="46.7">3</text>
<text x="159.1" y="54">CPU_UART_CTS</text>
<text x="159.6" y="51.4">CPU_UART_RTS</text>
<text x="160.1" y="48.9">CPU_UART_RX</text>
<text x="181.8" y="48">4</text>
<text x="181.8" y="50.5">5</text>
<text x="181.8" y="53.1">6</text>
<text x="279.6" y="49.3">4</text>
<text x="87.1" y="56.5">BUZZ1_EN</text>
<text x="159.5" y="56.5">CPU_UART_CLK</text>
<text x="181.8" y="55.6">7</text>
<text x="181.8" y="58.2">8</text>
<text x="10.4" y="85.6">B</text>
<text x="388.4" y="85.6">B</text>
<text x="153.2" y="100.1">1</text>
<text x="171" y="100.1">2</text>
<text x="47.1" y="102.6">1</text>
<text x="47.1" y="105.2">2</text>
<text x="47.1" y="107.7">3</text>
<text x="130.2" y="106">ALARM2_CNTRL</text>
<text x="153.2" y="102.6">3</text>
<text x="153.2" y="105.2">5</text>
<text x="153.2" y="107.7">7</text>
<text x="159.6" y="107.4">Header</text>
<text x="171" y="102.6">4</text>
<text x="171" y="105.2">6</text>
<text x="171" y="107.7">8</text>
<text x="285.3" y="107.7">1</text>
<text x="296.9" y="102.1" transform="rotate(-90 296.9 102.1)">8</text>
<text x="317" y="106">SPI1_MOSI</text>
<text x="47.1" y="110.2">4</text>
<text x="136.2" y="113.7">LEDG_EN</text>
<text x="136.3" y="108.6">LEDR_EN</text>
<text x="136.4" y="111.1">LEDY_EN</text>
<text x="152.7" y="112.8">11</text>
<text x="153.2" y="110.2">9</text>
<text x="170.5" y="110.2">10</text>
<text x="170.5" y="112.8">12</text>
<text x="180.6" y="111.1">ALARM1_MED</text>
<text x="180.6" y="108.6">ALARM1_LOW</text>
<text x="180.6" y="113.7">ALARM1_HIGH</text>
<text x="265.4" y="108.6">EXT_MEM_CS</text>
<text x="269" y="113.7">SPI1_SCL</text>
<text x="285.3" y="112.8">6</text>
<text x="317" y="108.6">SPI1_MISO</text>
<text x="317" y="113.7">EXT_MEM_PROTECT</text>
<text x="127.8" y="118.7">SET_PWR_ON_OFF</text>
<text x="131.3" y="116.2">SET_PWR_SRC</text>
<text x="152.7" y="115.3">13</text>
<text x="152.7" y="117.9">15</text>
<text x="170.5" y="115.3">14</text>
<text x="170.5" y="117.9">16</text>
<text x="180.6" y="118.7">SET_NOT_PAUSE</text>
<text x="180.6" y="116.2">SET_ALARM_EN</text>
<text x="296.9" y="119.9" transform="rotate(-90 296.9 119.9)">4</text>
<text x="317" y="116.2">EXT_MEM_HOLD</text>
<text x="10.4" y="135.6">C</text>
<text x="388.4" y="135.6">C</text>
<text x="269.5" y="141.6">EXT_MEM_PROTECT</text>
<text x="306.9" y="141.6">SPI1_MOSI</text>
<text x="272.9" y="146.7">EXT_MEM_HOLD</text>
<text x="306.9" y="146.7">SPI1_MISO</text>
<text x="153.2" y="154.7">1</text>
<text x="171" y="154.7">2</text>
<text x="181.1" y="155.6">BAT-MEAS-ANALOG</text>
<text x="275.5" y="151.8">EXT_MEM_CS</text>
<text x="306.9" y="151.8">SPI1_SCL</text>
<text x="124" y="160.7">LTC4421-PWR-nVALID2</text>
<text x="153.2" y="157.2">3</text>
<text x="153.2" y="159.8">5</text>
<text x="159.6" y="162">Header</text>
<text x="171" y="157.2">4</text>
<text x="171" y="159.8">6</text>
<text x="181.1" y="160.7">BAT-MEAS-EN</text>
<text x="121.5" y="165.7">LTC4421-PWR-nDISABLE1</text>
<text x="124" y="163.2">LTC4421-PWR-nVALID1</text>
<text x="152.7" y="167.4">11</text>
<text x="153.2" y="162.3">7</text>
<text x="153.2" y="164.8">9</text>
<text x="170.5" y="164.8">10</text>
<text x="170.5" y="167.4">12</text>
<text x="171" y="162.3">8</text>
<text x="181.1" y="163.2">BAT-CHARGE-EN</text>
<text x="181.1" y="165.7">3V3-PGOOD</text>
<text x="121.5" y="168.3">LTC4421-PWR-nDISABLE2</text>
<text x="123.4" y="170.8">LTC4421-PWR-nFAULT1</text>
<text x="123.4" y="173.4">LTC4421-PWR-nFAULT2</text>
<text x="152.7" y="169.9">13</text>
<text x="152.7" y="172.5">15</text>
<text x="170.5" y="169.9">14</text>
<text x="170.5" y="172.5">16</text>
<text x="181.1" y="173.4">LTC4421-PWR-nCH1</text>
<text x="181.1" y="170.8">LTC4421-PWR-nCH2</text>
<text x="181.1" y="168.3">VSYS-5V0-PGOOD</text>
<text x="10.4" y="185.6">D</text>
<text x="388.4" y="185.6">D</text>
<text x="10.4" y="235.6">E</text>
<text x="388.4" y="235.6">E</text>
<text x="35" y="269">1</text>
<text x="85" y="269">2</text>
<text x="135" y="269">3</text>
<text x="185" y="269">4</text>
<text x="235" y="269">5</text>
<text x="285" y="269">6</text>
<text x="335" y="269">7</text>
<text x="385" y="269">8</text>
</g>
<g font-size="1.8" fill="#008484">
<text x="174.4" y="40.1">R381</text>
<text x="273.5" y="41.3">R405</text>
<text x="174.4" y="42.6">R382</text>
<text x="174.4" y="45.1">R383</text>
<text x="174.4" y="47.7">R384</text>
<text x="197.8" y="47.7">C38</text>
<text x="207.9" y="47.7">C40</text>
<text x="273.5" y="46.4">R407</text>
<text x="273.5" y="43.9">R406</text>
<text x="332.4" y="42.6">C45</text>
<text x="342.5" y="42.6">C46</text>
<text x="352.7" y="42.6">C47</text>
<text x="32.7" y="50.3">D1</text>
<text x="45.4" y="50.3">D2</text>
<text x="58.1" y="50.3">D3</text>
<text x="77.4" y="49">R364</text>
<text x="174.4" y="50.2">R385</text>
<text x="174.4" y="52.8">R386</text>
<text x="273.5" y="48.9">R408</text>
<text x="32.6" y="55.4">R357</text>
<text x="45.3" y="55.4">R358</text>
<text x="58" y="55.4">R363</text>
<text x="174.4" y="55.3">R387</text>
<text x="175.1" y="56.8">R388</text>
<text x="159" y="94.3">CONN23</text>
<text x="145.2" y="99.7">R365</text>
<text x="157" y="101">1</text>
<text x="158.3" y="96.6">5103308-3</text>
<text x="167.2" y="101">2</text>
<text x="175.7" y="99.7">R389</text>
<text x="286.9" y="101">IC4</text>
<text x="39.8" y="107.4">R361</text>
<text x="39.8" y="104.8">R360</text>
<text x="39.8" y="102.3">R359</text>
<text x="145.2" y="102.3">R366</text>
<text x="145.2" y="107.4">R368</text>
<text x="145.2" y="104.8">R367</text>
<text x="157" y="103.5">3</text>
<text x="157" y="106">5</text>
<text x="167.2" y="103.5">4</text>
<text x="167.2" y="106">6</text>
<text x="175.7" y="102.3">R390</text>
<text x="175.7" y="107.4">R392</text>
<text x="175.7" y="104.8">R391</text>
<text x="204.1" y="104.8">C39</text>
<text x="214.3" y="104.8">C41</text>
<text x="224.4" y="104.8">C42</text>
<text x="278.6" y="107.4">R409</text>
<text x="297.8" y="107.4" transform="rotate(-90 297.8 107.4)">VCC</text>
<text x="300.8" y="106">DI(IO0)</text>
<text x="308.1" y="107.7">2 R418</text>
<text x="308.1" y="105.2">5 R417</text>
<text x="39.8" y="109.9">R362</text>
<text x="145.2" y="112.4">R370</text>
<text x="145.2" y="109.9">R369</text>
<text x="157" y="113.7">11</text>
<text x="157" y="108.6">7</text>
<text x="157" y="111.1">9</text>
<text x="166.2" y="111.1">10</text>
<text x="166.2" y="113.7">12</text>
<text x="167.2" y="108.6">8</text>
<text x="175.7" y="112.4">R394</text>
<text x="175.7" y="109.9">R393</text>
<text x="278.6" y="112.4">R410</text>
<text x="287.8" y="108.6">CS</text>
<text x="287.8" y="113.7">CLK</text>
<text x="299.9" y="108.6">DO(IO1)</text>
<text x="303.7" y="113.7">IO2</text>
<text x="308.1" y="112.8">3 R419</text>
<text x="145.2" y="117.5">R372</text>
<text x="145.2" y="115">R371</text>
<text x="157" y="116.2">13</text>
<text x="157" y="118.7">15</text>
<text x="166.2" y="116.2">14</text>
<text x="166.2" y="118.7">16</text>
<text x="175.7" y="117.5">R396</text>
<text x="175.7" y="115">R395</text>
<text x="297.8" y="117.3" transform="rotate(-90 297.8 117.3)">GND</text>
<text x="303.7" y="116.2">IO3</text>
<text x="308.1" y="115.3">7 R420</text>
<text x="280.3" y="121.3">W25Q16JVSSIQ</text>
<text x="295.4" y="125.7">GND</text>
<text x="35.2" y="129">C35</text>
<text x="45.4" y="129">C36</text>
<text x="55.5" y="129">C37</text>
<text x="286.2" y="139.1">R411</text>
<text x="298.9" y="139.1">R414</text>
<text x="324.1" y="142.8">C43</text>
<text x="331.7" y="142.8">C44</text>
<text x="159" y="148.9">CONN24</text>
<text x="286.2" y="149.3">R413</text>
<text x="286.2" y="144.2">R412</text>
<text x="298.9" y="144.2">R415</text>
<text x="298.9" y="149.3">R416</text>
<text x="145.2" y="154.4">R373</text>
<text x="157" y="155.6">1</text>
<text x="158.3" y="151.2">5103308-3</text>
<text x="167.2" y="155.6">2</text>
<text x="175.7" y="154.4">R397</text>
<text x="324.6" y="154.9">GND</text>
<text x="145.2" y="156.9">R374</text>
<text x="145.2" y="162">R376</text>
<text x="145.2" y="159.4">R375</text>
<text x="157" y="158.1">3</text>
<text x="157" y="160.7">5</text>
<text x="167.2" y="158.1">4</text>
<text x="167.2" y="160.7">6</text>
<text x="175.7" y="156.9">R398</text>
<text x="175.7" y="162">R400</text>
<text x="175.7" y="159.4">R399</text>
<text x="145.2" y="167.1">R378</text>
<text x="145.2" y="164.5">R377</text>
<text x="157" y="163.2">7</text>
<text x="157" y="165.7">9</text>
<text x="166.2" y="165.7">10</text>
<text x="167.2" y="163.2">8</text>
<text x="175.7" y="167.1">R402</text>
<text x="175.7" y="164.5">R401</text>
<text x="145.2" y="172.1">R380</text>
<text x="145.2" y="169.6">R379</text>
<text x="157" y="168.3">11</text>
<text x="157" y="170.8">13</text>
<text x="157" y="173.4">15</text>
<text x="166.2" y="168.3">12</text>
<text x="166.2" y="170.8">14</text>
<text x="166.2" y="173.4">16</text>
<text x="175.7" y="172.1">R404</text>
<text x="175.7" y="169.6">R403</text>
</g>
<g font-size="1.8" fill="#840084">
<text x="333.2" y="47.7">47uF</text>
<text x="343.4" y="47.7">47uF</text>
<text x="353.5" y="47.7">47uF</text>
<text x="198.6" y="52.8">47uF</text>
<text x="208.8" y="52.8">47uF</text>
<text x="33.1" y="57.7">1k</text>
<text x="45.8" y="57.7">1k</text>
<text x="58.5" y="57.7">1k</text>
<text x="205" y="109.9">47uF</text>
<text x="215.1" y="109.9">47uF</text>
<text x="225.3" y="109.9">47uF</text>
<text x="36" y="134">47uF</text>
<text x="46.2" y="134">47uF</text>
<text x="56.4" y="134">47uF</text>
<text x="291.9" y="139.1">10k</text>
<text x="304.6" y="139.1">10k</text>
<text x="291.9" y="149.3">10k</text>
<text x="291.9" y="144.2">10k</text>
<text x="304.6" y="144.2">10k</text>
<text x="304.6" y="149.3">10k</text>
<text x="323.8" y="146.6">100nF</text>
<text x="332.4" y="146.6">1uF</text>
</g>
</svg>
